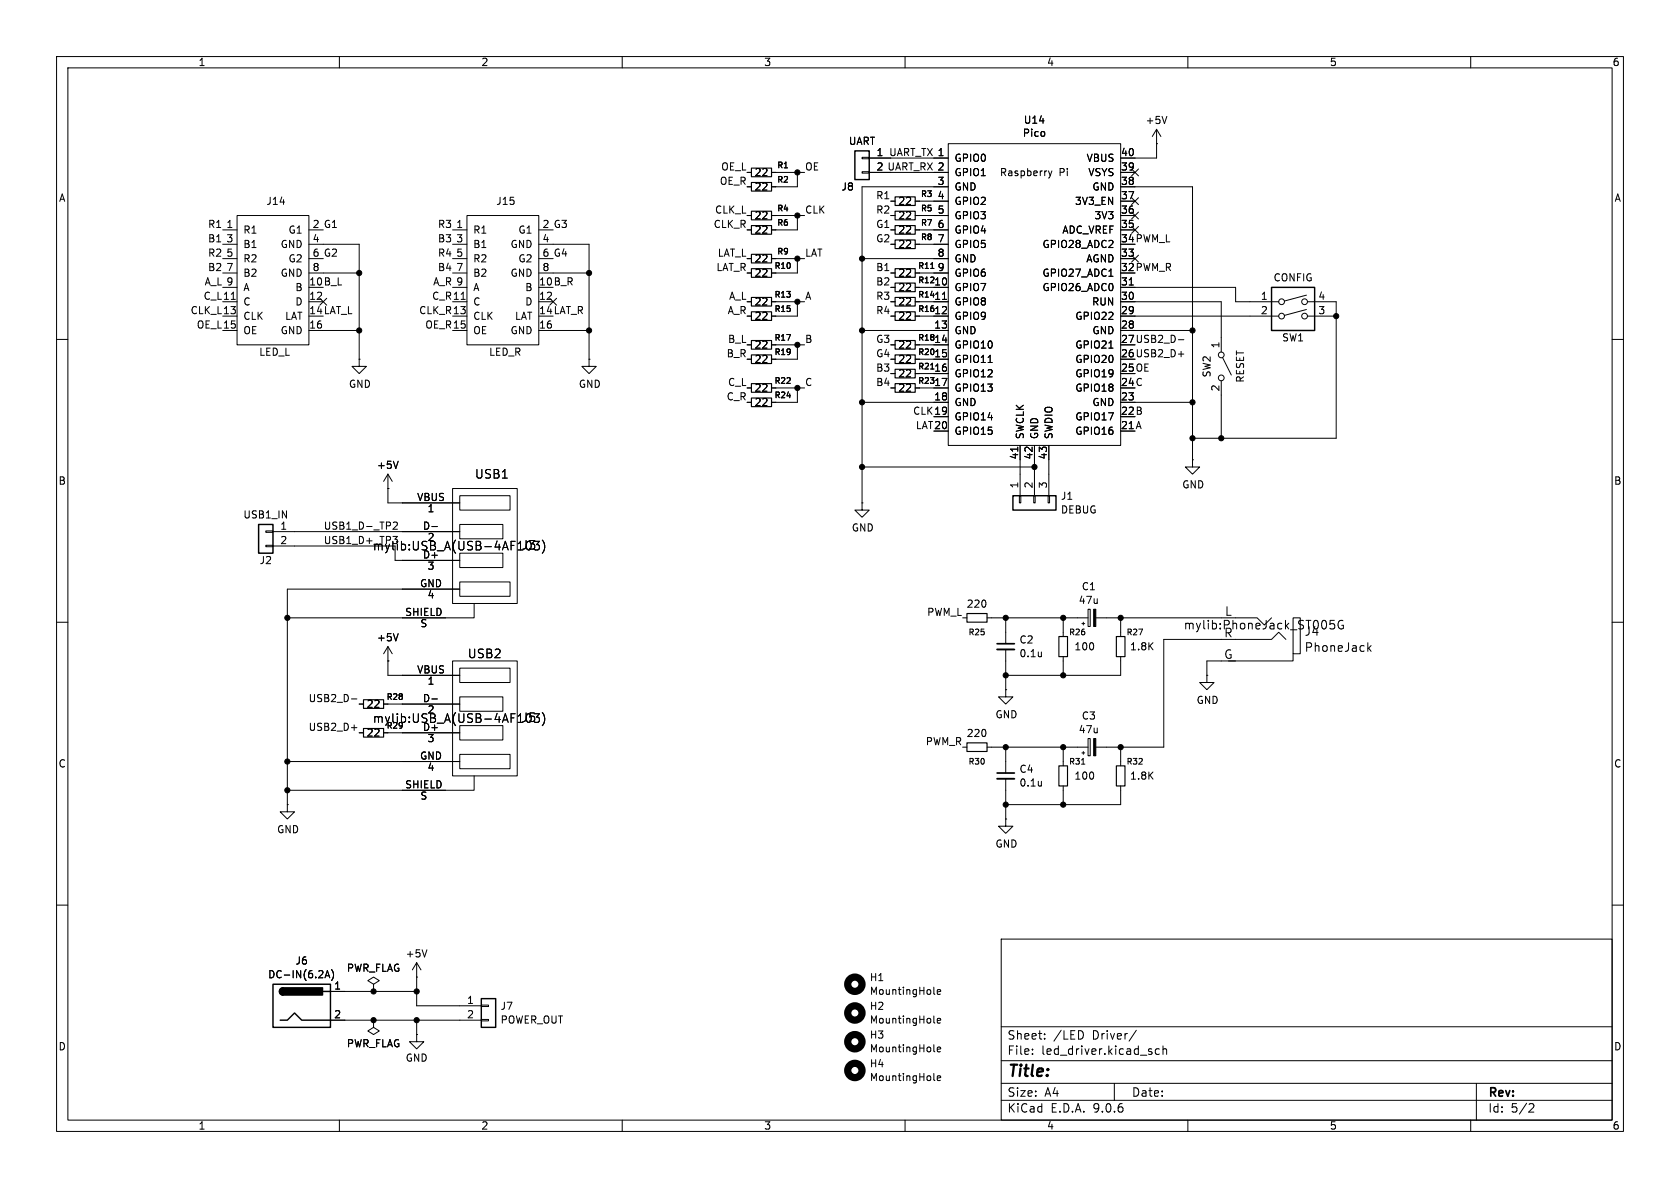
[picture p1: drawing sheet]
<svg xmlns="http://www.w3.org/2000/svg" width="297mm" height="210mm" viewBox="0 0 297 210" stroke-linecap="round" stroke-linejoin="round" font-family="sans-serif">
<g fill="none" stroke="#000" stroke-width=".18">
<path d="M10 10h277v190h-277zM12 12h273v186h-273zM60 10v2M110 10v2M160 10v2M210 10v2M260 10v2M41.9 38.1h12.7v22.9h-12.7zM82.5 38.1h12.7v22.9h-12.7zM132.1 30.5h.7M132.1 33h.7M132.1 38.1h.7"/>
<path d="M136.4 30.5h5.8M136.4 38.1h5.8M141 30.5v2.5h-4.6M141 38.1v2.5h-4.6M152.4 27.8h1.3v.3h-1.3zM152.4 30.4h1.3v.2h-1.3zM153.7 27.9h13.9M153.7 30.5h13.9M157.5 35.6h.7M157.5 38.1h.7M161.8 35.6h5.8M161.8 38.1h5.8"/>
<path d="M167.6 25.4h30.5v53.3h-30.5zM167.6 33h-15.2v55.9M185.4 30.2l.3 .9M185.7 31.1l-.3 .4M186 30.2l-.3 .9M198.1 30.5h2.6M198.1 33h12.7v48.3M198.1 35.6h2.6M198.1 38.1h2.6M200.1 29.9l1.2 1.2M200.1 35l1.2 1.2M200.1 37.5l1.2 1.2"/>
<path d="M201.3 29.9l-1.2 1.2M201.3 35l-1.2 1.2M201.3 37.5l-1.2 1.2M204.5 25.4h.1M204.5 22.9v5h-6.4M204.5 22.9l-.8 1.2M204.5 22.9l.7 1.2M206.3 20.6l-.4 1.2M39.4 40.6h2.5M39.4 43.2h2.5M39.4 45.7h2.5M39.4 48.3h2.5"/>
<path d="M39.4 50.8h2.5M39.4 53.3h2.5M39.4 55.9h2.5M39.4 58.4h2.5M40.9 52.9h.7M54.6 43.2h8.9v20.3M54.6 45.7h2.5M54.6 48.3h8.9M54.6 53.3h2.5M54.6 58.4h8.9M56.5 52.7l1.3 1.2M57.8 52.7l-1.3 1.2"/>
<path d="M80 40.6h2.5M80 43.2h2.5M80 45.7h2.5M80 48.3h2.5M80 50.8h2.5M80 53.3h2.5M80 55.9h2.5M80 58.4h2.5M81.5 52.9h.7M95.2 43.2h8.9v20.3M95.2 45.7h2.6M95.2 48.3h8.9"/>
<path d="M95.2 53.3h2.6M95.2 58.4h8.9M97.2 52.7l1.2 1.2M98.4 52.7l-1.2 1.2M132.1 40.6h.7M132.1 45.7h.7M132.1 48.3h.7M132.1 53.3h.7M132.1 55.9h.7M136.4 45.7h5.8M136.4 53.3h5.8M141 45.7v2.6h-4.6"/>
<path d="M141 53.3v2.6h-4.6M152.4 45.7h15.2M152.4 58.4h15.2M157.5 40.6h.7M157.5 43.2h.7M157.5 48.3h.7M157.5 50.8h.7M157.5 53.3h.7M157.5 55.9h.7M161.8 40.6h5.8M161.8 43.2h5.8M161.8 48.3h5.8"/>
<path d="M161.8 50.8h5.8M161.8 53.3h5.8M161.8 55.9h5.8M164.5 47.5h.6M166.6 52.9h.7M196 48.8h.8M198.1 40.6h2.6M198.1 45.7h2.6M198.1 50.8h20.3v2.5h7.7M198.1 53.3h17.8v8.9M198.1 55.9h28M198.1 58.4h12.7"/>
<path d="M199.6 50.4h.8M200.1 45.1l1.2 1.2M200.1 40l1.2 1.2M201.3 45.1l-1.2 1.2M201.3 40l-1.2 1.2M231 52.2l-3.9 1M231 54.7l-3.9 1.1M231.1 53.3h5.1v24.2h-25.4M231.1 55.9h5.1M10 60h2M63.5 63.5v1.3h1.3l-1.3 1.2-1.3-1.2h1.3M63.5 63.5h.1"/>
<path d="M104.1 63.5v1.3h1.3l-1.3 1.2-1.2-1.2h1.2M104.1 63.5h.1M132.1 61h.7M132.1 63.5h.7M132.1 68.6h.7M132.1 71.1h.7M136.4 61h5.8M136.4 68.6h5.8M141 61v2.5h-4.6M141 68.6v2.5h-4.6M152.4 71.1h15.2M157.5 61h.7"/>
<path d="M157.5 63.5h.7M157.5 66h.7M157.5 68.6h.7M161.8 61h5.8M161.8 63.5h5.8M161.8 66h5.8M161.8 68.6h5.8M164.5 65.2h.6M165.1 73.7h2.5M165.1 76.2h2.5M174.7 64.1h.7M179.9 79v.8"/>
<path d="M180.3 78.7v8.9M182.9 78.7v8.9M185.4 78.7v8.9M196 61.5h.8M198.1 71.1h12.7M208.3 62.6h1M208.3 60.1h1M215.9 67.3v10.2M216.2 63.2l1.5 3.1M285 60h2M47 93.9h1.3v.2h-1.3zM47 96.4h1.3v.2h-1.3z"/>
<path d="M48.3 94h33M48.3 96.5h21.5v2.6h11.5M68.6 86.4h.1M68.6 83.8v5.1h12.7M68.6 83.8l-.8 1.3M68.6 83.8l.7 1.3M69.5 94.8h.8l-.5 .5M69.5 92.4l.5-.1 .3 .3-.8 1h.8M70.4 81.5l-.4 1.3M76.4 93.1h.9M80 86.4h11.4v20.3h-11.4zM81.3 87.6h8.9v2.6h-8.9z"/>
<path d="M81.3 92.7h7.6v2.6h-7.6zM81.3 97.8h7.6v2.5h-7.6zM94.4 95.7h1l-.5 .6 .4 .1 .1 .5-.3 .3h-.5M95.9 95.5a1.75 1.75 0 0 1 0 2.3M152.4 88.9v1.3h1.3l-1.3 1.2-1.3-1.2h1.3M152.4 88.9h.1M152.4 82.6h30.5M180.2 87.6h.3v1.3h-.3zM182.8 87.6h.2v1.3h-.2zM185.3 87.6h.2v1.3h-.2zM210.8 81.3v1.3h1.3l-1.3 1.2-1.3-1.2h1.3M210.8 81.3h.1"/>
<path d="M10 110h2M68.6 116.8h.1M68.6 114.3l-.8 1.3M68.6 114.3l.7 1.3M68.6 114.3v5.1h12.7M70.4 112l-.4 1.3M80 116.8h11.4v20.4h-11.4zM81.3 102.9h8.9v2.5h-8.9zM81.3 118.1h8.9v2.6h-8.9zM81.3 104.1h-30.5v38.1M83.8 106.7v2.5h-33M170.2 109.2h.7"/>
<path d="M174.5 109.2h17.9M177.8 109.2v4.6M177.8 114.8v7.1M184.1 115.3v.8M184.1 116h-.1M188 109.2v3.3M188 116.1v3.3M191.3 110.2h.5M191.5 110v.5M192.4 107.7h.3v3h-.3zM193.7 109.2h22.2M198.1 109.2v3.3"/>
<path d="M198.1 116.1v3.3h-20.3M213.4 119.4v1.3h1.2l-1.2 1.2-1.3-1.2h1.3M213.4 119.4h.1M215.9 113h-10.2v19.1h-12M215.9 116.8h-2.5v2.6M218.4 113h6.4l1.3-1.2 1.2 1.2M218.4 109.2h3.8l1.3 1.3 1.3-1.3M228.6 109.2h1.3v6.4h-1.3zM228.6 115.6v1.2h-11.4M235.9 109.7h-.7l-.1 .7 .2-.2 .5 .1 .2 .2-.1 .5-.2 .2-.6-.2M237.4 109.7a.75 .75 0 0 0-.9 .6 .75 .75 0 0 0 .6 .9l.4-.2v-.5h-.3M241.8 113.6v1.5"/>
<path d="M242 114.6l.4 .5M242.4 114.1l-.6 .6M285 110h2M50.8 134.6h30.5M62.1 123.6h1M62.1 128.6h1M63.5 124.5h.8M63.5 129.5h.8M67.8 124.5h13.5M67.8 129.5h13.5M76.4 123.6h.9M81.3 123.2h7.6v2.5h-7.6z"/>
<path d="M81.3 128.3h7.6v2.5h-7.6zM81.3 133.4h8.9v2.5h-8.9zM83.8 137.2v2.5h-33M94.4 126.2h1l-.5 .6 .4 .1 .1 .5-.3 .3h-.5M95.9 126a1.75 1.75 0 0 1 0 2.3M170.2 132.1h.7M174.5 132.1h17.9M177.8 121.9v1.3h1.3l-1.3 1.3-1.3-1.3h1.3M177.8 121.9h.1M177.8 132.1v4.6M177.8 137.7v7.1M184.1 138.1v.9"/>
<path d="M184.1 138.8l-.1 .1M188 132.1v3.3M188 138.9v3.3M191.2 135.1h.6M191.3 133.1h.5M191.5 132.8v.6M192.4 130.6h.3v3h-.3zM198.1 132.1v3.3M198.1 138.9v3.3h-20.3M50.8 142.2v1.3h1.3l-1.3 1.3-1.3-1.3h1.3M50.8 142.2h.1M177.8 144.8v1.3h1.3l-1.3 1.2-1.3-1.2h1.3"/>
<path d="M177.8 144.8h.1M10 160h2M57.5 172.8l.4-1.2 .4 1.2M57.6 172.5h.6M58.4 175.3h15.3M58.6 171.4a1.47 1.47 0 0 1 .1 1.9M66 174l1.1-.6-1.1-.7-1 .7 1 .6v1.3M66 175.3h.1M73.7 172.7h.1M73.7 170.2v7.6h11.4M73.7 170.2l-.8 1.3M73.7 170.2l.7 1.3"/>
<path d="M75.5 167.9l-.4 1.3M85.1 177.7h1.3v.2h-1.3zM165.1 175.6l.2 .2M165.7 175.4l.6-.2-.1-.2-.3-.1-.2 .2 .1 .6h.4M177 166h108v32h-108zM285 160h2M58.4 180.3h26.7M60 198v2M66 180.3v1.3l1.1 .6-1.1 .7-1-.7 1-.6M66 180.3h.1M73.7 182.9v1.3h1.2l-1.2 1.2-1.3-1.2h1.3M73.7 182.9h.1"/>
<path d="M73.7 180.3v2.6M85.1 180.2h1.3v.3h-1.3zM110 198v2M160 198v2M165.1 190.8l.2 .2M165.1 180.7l.2 .2M165.1 185.8l.2 .1M165.7 190.6l.6-.1-.1-.3h-.3l-.2 .2 .1 .6h.4M165.7 180.4l.6-.1-.1-.2-.3-.1-.2 .2 .1 .6h.4M165.7 185.5l.6-.1-.1-.2-.3-.1-.2 .2 .1 .6h.4M177 194.5h108M177 191.5h108"/>
<path d="M177 187.5h108M177 181.5h108M182.5 186.3v.1M182.5 185.5v.1M184.7 183.6v.1M184.7 182.8v.1M191.5 182.6v.7M197 191.5v3M200.9 182.1l-1.3 2M205 185.5l-.5-.1-.3 .3v.4l.2 .2h.6M205.6 185.5l.2-.1 .4 .1v.9M205.6 184.9v1.5"/>
<path d="M210 198v2M260 198v2M261 191.5v6.5M270.5 195.1l.5 .1 .2 .3-1 1.1h1"/>
<circle cx="226.6" cy="53.3" r=".51"/>
<circle cx="226.6" cy="55.9" r=".51"/>
<circle cx="230.6" cy="55.9" r=".51"/>
<circle cx="230.6" cy="53.3" r=".51"/>
<circle cx="215.9" cy="66.8" r=".51"/>
<circle cx="215.9" cy="62.7" r=".51"/>
</g>
<g fill="none" stroke="#000" stroke-width=".2">
<path d="M132.8 37.3h3.6v1.6h-3.6zM132.8 39.9h3.6v1.5h-3.6zM132.8 29.7h3.6v1.5h-3.6zM132.8 32.3h3.6v1.5h-3.6zM158.2 34.8h3.6v1.5h-3.6zM158.2 37.3h3.6v1.6h-3.6zM158.2 39.9h3.6v1.5h-3.6zM132.8 47.5h3.6v1.5h-3.6zM132.8 45h3.6v1.5h-3.6zM132.8 52.6h3.6v1.5h-3.6zM132.8 55.1h3.6v1.5h-3.6zM158.2 47.5h3.6v1.5h-3.6z"/>
<path d="M158.2 52.6h3.6v1.5h-3.6zM158.2 42.4h3.6v1.5h-3.6zM158.2 50h3.6v1.6h-3.6zM158.2 55.1h3.6v1.5h-3.6zM132.8 62.7h3.6v1.6h-3.6zM132.8 70.4h3.6v1.5h-3.6zM132.8 67.8h3.6v1.5h-3.6zM132.8 60.2h3.6v1.5h-3.6zM158.2 67.8h3.6v1.5h-3.6zM158.2 65.3h3.6v1.5h-3.6zM158.2 62.7h3.6v1.6h-3.6zM158.2 60.2h3.6v1.5h-3.6z"/>
<path d="M170.9 108.5h3.6v1.5h-3.6zM187.2 112.5h1.5v3.6h-1.5zM197.4 112.5h1.5v3.6h-1.5zM64.3 123.7h3.5v1.5h-3.5zM64.3 128.8h3.5v1.5h-3.5zM170.9 131.3h3.6v1.5h-3.6zM187.2 135.4h1.5v3.5h-1.5zM197.4 135.4h1.5v3.5h-1.5z"/>
</g>
<g fill="#000" stroke="#000" stroke-width=".18">
<path d="M193.3 107.7h.4v3h-.4zM193.3 130.6h.4v3h-.4z"/>
<circle cx="141" cy="38.1" r=".46"/>
<circle cx="141" cy="30.5" r=".46"/>
<circle cx="63.5" cy="48.3" r=".46"/>
<circle cx="63.5" cy="58.4" r=".46"/>
<circle cx="104.1" cy="58.4" r=".46"/>
<circle cx="104.1" cy="48.3" r=".46"/>
<circle cx="141" cy="53.3" r=".46"/>
<circle cx="141" cy="45.7" r=".46"/>
<circle cx="152.4" cy="45.7" r=".46"/>
<circle cx="152.4" cy="58.4" r=".46"/>
<circle cx="210.8" cy="58.4" r=".46"/>
<circle cx="236.2" cy="55.9" r=".46"/>
<circle cx="141" cy="61" r=".46"/>
<circle cx="141" cy="68.6" r=".46"/>
<circle cx="152.4" cy="71.1" r=".46"/>
<circle cx="210.8" cy="77.5" r=".46"/>
<circle cx="210.8" cy="71.1" r=".46"/>
<circle cx="215.9" cy="77.5" r=".46"/>
<circle cx="152.4" cy="82.6" r=".46"/>
<circle cx="182.9" cy="82.6" r=".46"/>
<circle cx="50.8" cy="109.2" r=".46"/>
<circle cx="177.8" cy="119.4" r=".46"/>
<circle cx="177.8" cy="109.2" r=".46"/>
<circle cx="188" cy="109.2" r=".46"/>
<circle cx="188" cy="119.4" r=".46"/>
<circle cx="198.1" cy="109.2" r=".46"/>
<circle cx="50.8" cy="134.6" r=".46"/>
<circle cx="50.8" cy="139.7" r=".46"/>
<circle cx="177.8" cy="132.1" r=".46"/>
<circle cx="188" cy="132.1" r=".46"/>
<circle cx="198.1" cy="132.1" r=".46"/>
<circle cx="177.8" cy="142.2" r=".46"/>
<circle cx="188" cy="142.2" r=".46"/>
<circle cx="66" cy="175.3" r=".46"/>
<circle cx="73.7" cy="175.3" r=".46"/>
<circle cx="66" cy="180.3" r=".46"/>
<circle cx="73.7" cy="180.3" r=".46"/>
</g>
<path d="M151.1 26.7h2.6v5.1h-2.6zM224.8 50.8h7.6v7.6h-7.6zM45.7 92.7h2.6v5.1h-2.6zM179.1 87.6h7.6v2.6h-7.6zM48.3 174h10.1v7.6h-10.1zM50 174.6a.64 .64 0 0 0-.6 .7 .64 .64 0 0 0 .6 .6M57.1 175.3h1.3M85.1 176.5h2.5v5.1h-2.5zM49.5 180.3h1.3l1.3-1.2 1.2 1.2h5.1" fill="none" stroke="#000" stroke-width=".25"/>
<path d="M176.3 113.8h3M176.3 136.7h3" fill="none" stroke="#000" stroke-width=".3"/>
<path d="M176.3 114.8h3M176.3 137.7h3" fill="none" stroke="#000" stroke-width=".33"/>
<g fill="none" stroke="#000" stroke-width="1.3">
<circle cx="151.1" cy="174" r="1.27"/>
<circle cx="151.1" cy="179.1" r="1.27"/>
<circle cx="151.1" cy="189.2" r="1.27"/>
<circle cx="151.1" cy="184.1" r="1.27"/>
</g>
<path d="M49.6 174.8l.4-.2v1.3a.63 .63 0 0 1-.5-.4 .63 .63 0 0 1 .1-.7zM50 174.6h7v1.3h-7z" fill="#000" stroke="#000" stroke-width=".25"/>
<text font-size="2.8" x="178" y="190.9">Title:</text>
<g font-size="2.1">
<text x="83.9" y="84.8">USB1</text>
<text x="65.8" y="97.5">mylib:USB_A(USB-4AF103)J3</text>
<text x="209.2" y="111.5">mylib:PhoneJack_ST005G</text>
<text x="216.3" y="112.8">R</text>
<text x="216.5" y="109">L</text>
<text x="230.6" y="112.6">J4</text>
<text x="82.6" y="116.6">USB2</text>
<text x="216.3" y="116.6">G</text>
<text x="230.6" y="115.4">PhoneJack</text>
<text x="65.8" y="128">mylib:USB_A(USB-4AF103)J5</text>
<text x="178" y="184">Sheet:</text>
<text x="186.2" y="184">/LED</text>
<text x="193.2" y="184">Driver/</text>
<text x="178" y="186.7">File:</text>
<text x="184.1" y="186.7">led_driver.kicad_sch</text>
<text x="178" y="196.9">KiCad</text>
<text x="178" y="194.1">Size:</text>
<text x="184.7" y="194.1">A4</text>
<text x="185.7" y="196.9">E.D.A.</text>
<text x="193.3" y="196.9">9.0.6</text>
<text x="200" y="194.1">Date:</text>
<text x="263" y="194.3">Rev:</text>
<text x="263" y="196.9">Id:</text>
<text x="267.1" y="196.9">5/2</text>
</g>
<g font-size="1.8">
<text x="35" y="11.9">1</text>
<text x="85" y="11.9">2</text>
<text x="135" y="11.9">3</text>
<text x="185" y="11.9">4</text>
<text x="235" y="11.9">5</text>
<text x="285" y="11.9">6</text>
<text x="180.9" y="22.1">U14</text>
<text x="202.4" y="22.1">+5V</text>
<text x="150" y="25.8">UART</text>
<text x="154.9" y="27.7">1</text>
<text x="157.1" y="27.7">UART_TX 1</text>
<text x="165.7" y="27.7">1</text>
<text x="168.7" y="28.8">GPIO0</text>
<text x="180.7" y="24.4">Pico</text>
<text x="192" y="28.8">VBUS</text>
<text x="198.1" y="27.7">40</text>
<text x="10.3" y="35.9">A</text>
<text x="127.2" y="32.8">OE_R</text>
<text x="127.4" y="30.2">OE_L</text>
<text x="133.3" y="31.3">22</text>
<text x="133.3" y="33.9">22</text>
<text x="142.2" y="30.2">OE</text>
<text x="148.7" y="33.9">J8</text>
<text x="154.8" y="35.3">R1</text>
<text x="154.9" y="30.2">2 UART_RX 2</text>
<text x="154.9" y="30.2">2</text>
<text x="165.7" y="32.8">3</text>
<text x="165.7" y="35.3">4</text>
<text x="165.7" y="30.2">2</text>
<text x="168.7" y="31.3">GPIO1</text>
<text x="168.7" y="33.9">GND</text>
<text x="176.7" y="31.3">Raspberry</text>
<text x="187.2" y="31.3">Pi</text>
<text x="192.3" y="31.3">VSYS</text>
<text x="193" y="33.9">GND</text>
<text x="198.1" y="30.2">39</text>
<text x="198.1" y="32.8">38</text>
<text x="198.1" y="35.3">37</text>
<text x="285.3" y="35.9">A</text>
<text x="36.7" y="40.4">R1</text>
<text x="39.9" y="40.4">1</text>
<text x="42.9" y="41.5">R1</text>
<text x="47" y="36.4">J14</text>
<text x="50.9" y="41.5">G1</text>
<text x="55.2" y="40.4">2 G1</text>
<text x="77.3" y="40.4">R3</text>
<text x="80.6" y="40.4">1</text>
<text x="83.6" y="41.5">R1</text>
<text x="87.6" y="36.4">J15</text>
<text x="91.6" y="41.5">G1</text>
<text x="95.8" y="40.4">2 G3</text>
<text x="126.1" y="40.4">CLK_R</text>
<text x="126.3" y="37.8">CLK_L</text>
<text x="133.3" y="39">22</text>
<text x="133.3" y="41.5">22</text>
<text x="142.2" y="37.8">CLK</text>
<text x="154.8" y="40.4">G1</text>
<text x="154.8" y="37.8">R2</text>
<text x="158.7" y="36.4">22</text>
<text x="158.7" y="39">22</text>
<text x="158.7" y="41.5">22</text>
<text x="165.7" y="37.8">5</text>
<text x="165.7" y="40.4">6</text>
<text x="168.7" y="36.4">GPIO2</text>
<text x="168.7" y="39">GPIO3</text>
<text x="168.7" y="41.5">GPIO4</text>
<text x="187.7" y="41.5">ADC_VREF</text>
<text x="189.9" y="36.4">3V3_EN</text>
<text x="193.4" y="39">3V3</text>
<text x="198.1" y="37.8">36</text>
<text x="198.1" y="40.4">35</text>
<text x="36.7" y="48">B2</text>
<text x="36.7" y="42.9">B1</text>
<text x="36.7" y="45.5">R2</text>
<text x="39.9" y="42.9">3</text>
<text x="39.9" y="45.5">5</text>
<text x="42.9" y="44">B1</text>
<text x="42.9" y="46.6">R2</text>
<text x="49.5" y="44">GND</text>
<text x="50.9" y="46.6">G2</text>
<text x="55.2" y="42.9">4</text>
<text x="55.2" y="45.5">6 G2</text>
<text x="77.3" y="48">B4</text>
<text x="77.3" y="42.9">B3</text>
<text x="77.3" y="45.5">R4</text>
<text x="80.6" y="42.9">3</text>
<text x="80.6" y="45.5">5</text>
<text x="83.6" y="44">B1</text>
<text x="83.6" y="46.6">R2</text>
<text x="90.2" y="44">GND</text>
<text x="91.6" y="46.6">G2</text>
<text x="95.8" y="42.9">4</text>
<text x="95.8" y="45.5">6 G4</text>
<text x="126.6" y="48">LAT_R</text>
<text x="126.8" y="45.5">LAT_L</text>
<text x="133.3" y="46.6">22</text>
<text x="142.2" y="45.5">LAT</text>
<text x="154.8" y="42.9">G2</text>
<text x="154.8" y="48">B1</text>
<text x="158.7" y="44">22</text>
<text x="165.7" y="42.9">7</text>
<text x="165.7" y="45.5">8</text>
<text x="168.7" y="44">GPIO5</text>
<text x="168.7" y="46.6">GND</text>
<text x="184.2" y="44">GPIO28_ADC2</text>
<text x="191.9" y="46.6">AGND</text>
<text x="198.1" y="42.9">34 PWM_L</text>
<text x="198.1" y="45.5">33</text>
<text x="198.1" y="42.9">34</text>
<text x="35.9" y="53.1">C_L11</text>
<text x="36.1" y="50.5">A_L 9</text>
<text x="39.9" y="48">7</text>
<text x="42.9" y="49.1">B2</text>
<text x="42.9" y="51.7">A</text>
<text x="49.5" y="49.1">GND</text>
<text x="52.1" y="51.7">B</text>
<text x="54.6" y="50.5">10 B_L</text>
<text x="54.6" y="53.1">12</text>
<text x="55.2" y="48">8</text>
<text x="76.3" y="53.1">C_R11</text>
<text x="76.5" y="50.5">A_R 9</text>
<text x="80.6" y="48">7</text>
<text x="83.6" y="49.1">B2</text>
<text x="83.6" y="51.7">A</text>
<text x="90.2" y="49.1">GND</text>
<text x="92.8" y="51.7">B</text>
<text x="95.2" y="50.5">10 B_R</text>
<text x="95.2" y="53.1">12</text>
<text x="95.8" y="48">8</text>
<text x="128.8" y="53.1">A_L</text>
<text x="133.3" y="49.1">22</text>
<text x="142.2" y="53.1">A</text>
<text x="154.8" y="50.5">B2</text>
<text x="154.8" y="53.1">R3</text>
<text x="158.7" y="49.1">22</text>
<text x="158.7" y="51.7">22</text>
<text x="165.1" y="50.5">10</text>
<text x="165.1" y="53.1">11</text>
<text x="165.7" y="48">9</text>
<text x="168.7" y="49.1">GPIO6</text>
<text x="168.7" y="51.7">GPIO7</text>
<text x="184.2" y="49.1">GPIO27_ADC1</text>
<text x="184.2" y="51.7">GPIO26_ADC0</text>
<text x="198.1" y="48">32 PWM_R</text>
<text x="198.1" y="50.5">31</text>
<text x="198.1" y="53.1">30</text>
<text x="198.1" y="48">32</text>
<text x="222.8" y="53.1">1</text>
<text x="225.1" y="49.9">CONFIG</text>
<text x="233" y="53.1">4</text>
<text x="33.6" y="55.6">CLK_L 13</text>
<text x="34.7" y="58.2">OE_L15</text>
<text x="42.9" y="54.2">C</text>
<text x="42.9" y="56.7">CLK</text>
<text x="42.9" y="59.3">OE</text>
<text x="49.5" y="59.3">GND</text>
<text x="50.3" y="56.7">LAT</text>
<text x="52.1" y="54.2">D</text>
<text x="54.6" y="55.6">14 LAT_L</text>
<text x="54.6" y="58.2">16</text>
<text x="74" y="55.6">CLK_R13</text>
<text x="75.1" y="58.2">OE_R15</text>
<text x="83.6" y="54.2">C</text>
<text x="83.6" y="56.7">CLK</text>
<text x="83.6" y="59.3">OE</text>
<text x="90.2" y="59.3">GND</text>
<text x="90.9" y="56.7">LAT</text>
<text x="92.8" y="54.2">D</text>
<text x="95.2" y="55.6">14 LAT_R</text>
<text x="95.2" y="58.2">16</text>
<text x="128.6" y="55.6">A_R</text>
<text x="133.3" y="54.2">22</text>
<text x="133.3" y="56.7">22</text>
<text x="154.8" y="55.6">R4</text>
<text x="158.7" y="54.2">22</text>
<text x="158.7" y="56.7">22</text>
<text x="165.1" y="55.6">12</text>
<text x="165.1" y="58.2">13</text>
<text x="168.7" y="54.2">GPIO8</text>
<text x="168.7" y="56.7">GPIO9</text>
<text x="168.7" y="59.3">GND</text>
<text x="190" y="56.7">GPIO22</text>
<text x="193" y="54.2">RUN</text>
<text x="193" y="59.3">GND</text>
<text x="198.1" y="55.6">29</text>
<text x="198.1" y="58.2">28</text>
<text x="222.8" y="55.6">2</text>
<text x="233" y="55.6">3</text>
<text x="45.7" y="63.1">LED_L</text>
<text x="86.4" y="63.1">LED_R</text>
<text x="128.4" y="63.2">B_R</text>
<text x="128.6" y="60.7">B_L</text>
<text x="133.3" y="64.4">22</text>
<text x="133.3" y="61.8">22</text>
<text x="142.2" y="60.7">B</text>
<text x="154.8" y="63.2">G4</text>
<text x="154.8" y="65.8">B3</text>
<text x="154.8" y="60.7">G3</text>
<text x="158.7" y="64.4">22</text>
<text x="158.7" y="61.8">22</text>
<text x="165.1" y="60.7">14</text>
<text x="165.1" y="63.2">15</text>
<text x="165.1" y="65.8">16</text>
<text x="168.7" y="61.8">GPIO10</text>
<text x="168.7" y="64.4">GPIO11</text>
<text x="190" y="61.8">GPIO21</text>
<text x="190" y="64.4">GPIO20</text>
<text x="198.1" y="60.7">27 USB2_D-</text>
<text x="198.1" y="63.2">26 USB2_D+</text>
<text x="198.1" y="65.8">25 OE</text>
<text x="198.1" y="60.7">27</text>
<text x="198.1" y="63.2">26</text>
<text x="198.1" y="65.8">25</text>
<text x="215.6" y="61.7" transform="rotate(-90 215.6 61.7)">1</text>
<text x="226.6" y="60.6">SW1</text>
<text x="61.6" y="68.8">GND</text>
<text x="102.2" y="68.8">GND</text>
<text x="128.4" y="70.9">C_R</text>
<text x="128.6" y="68.3">C_L</text>
<text x="133.3" y="72">22</text>
<text x="133.3" y="69.4">22</text>
<text x="142.2" y="68.3">C</text>
<text x="154.8" y="68.3">B4</text>
<text x="158.7" y="69.4">22</text>
<text x="158.7" y="66.9">22</text>
<text x="165.1" y="68.3">17</text>
<text x="165.1" y="70.9">18</text>
<text x="168.7" y="66.9">GPIO12</text>
<text x="168.7" y="69.4">GPIO13</text>
<text x="168.7" y="72">GND</text>
<text x="190" y="66.9">GPIO19</text>
<text x="190" y="69.4">GPIO18</text>
<text x="193" y="72">GND</text>
<text x="198.1" y="68.3">24 C</text>
<text x="198.1" y="70.9">23</text>
<text x="198.1" y="68.3">24</text>
<text x="214.2" y="66.8" transform="rotate(-90 214.2 66.8)">SW2</text>
<text x="215.6" y="69.3" transform="rotate(-90 215.6 69.3)">2</text>
<text x="220.1" y="67.7" transform="rotate(-90 220.1 67.7)">RESET</text>
<text x="161.3" y="73.4">CLK19</text>
<text x="161.8" y="75.9">LAT20</text>
<text x="165.1" y="73.4">19</text>
<text x="165.1" y="75.9">20</text>
<text x="168.7" y="74.5">GPIO14</text>
<text x="168.7" y="77.1">GPIO15</text>
<text x="181.2" y="77.7" transform="rotate(-90 181.2 77.7)">SWCLK</text>
<text x="183.7" y="77.7" transform="rotate(-90 183.7 77.7)">GND</text>
<text x="186.3" y="77.7" transform="rotate(-90 186.3 77.7)">SWDIO</text>
<text x="190" y="74.5">GPIO17</text>
<text x="190" y="77.1">GPIO16</text>
<text x="198.1" y="73.4">22 B</text>
<text x="198.1" y="75.9">21 A</text>
<text x="198.1" y="73.4">22</text>
<text x="198.1" y="75.9">21</text>
<text x="66.5" y="83.1">+5V</text>
<text x="180.1" y="81.3" transform="rotate(-90 180.1 81.3)">41</text>
<text x="182.6" y="81.3" transform="rotate(-90 182.6 81.3)">42</text>
<text x="185.2" y="81.3" transform="rotate(-90 185.2 81.3)">43</text>
<text x="10.3" y="85.9">B</text>
<text x="73.6" y="88.6">VBUS</text>
<text x="180.1" y="86.4" transform="rotate(-90 180.1 86.4)">1</text>
<text x="182.6" y="86.4" transform="rotate(-90 182.6 86.4)">2</text>
<text x="185.2" y="86.4" transform="rotate(-90 185.2 86.4)">3</text>
<text x="187.5" y="88.6">J1</text>
<text x="208.9" y="86.5">GND</text>
<text x="285.3" y="85.9">B</text>
<text x="42.9" y="91.9">USB1_IN</text>
<text x="49.5" y="93.7">1</text>
<text x="57.1" y="93.7">USB1_D-_TP2</text>
<text x="74.7" y="93.7">D-</text>
<text x="75.5" y="90.9">1</text>
<text x="75.5" y="96">2</text>
<text x="150.5" y="94.2">GND</text>
<text x="187.5" y="91">DEBUG</text>
<text x="45.8" y="99.9">J2</text>
<text x="49.5" y="96.3">2</text>
<text x="57.1" y="96.3">USB1_D+_TP3</text>
<text x="74.7" y="98.8">D+</text>
<text x="75.5" y="101">3</text>
<text x="74.2" y="103.9">GND</text>
<text x="75.5" y="106.1">4</text>
<text x="170.8" y="107.6">220</text>
<text x="190.6" y="107">47u</text>
<text x="191.2" y="104.5">C1</text>
<text x="66.5" y="113.6">+5V</text>
<text x="71.5" y="109">SHIELD</text>
<text x="74.2" y="111.2">S</text>
<text x="163.8" y="109">PWM_L</text>
<text x="180.1" y="114">C2</text>
<text x="73.6" y="119.1">VBUS</text>
<text x="180.1" y="116.4">0.1u</text>
<text x="189.9" y="115.2">100</text>
<text x="199.7" y="115.2">1.8K</text>
<text x="54.5" y="124.2">USB2_D-</text>
<text x="64.7" y="125.3">22</text>
<text x="74.7" y="124.2">D-</text>
<text x="75.5" y="121.4">1</text>
<text x="211.5" y="124.6">GND</text>
<text x="54.5" y="129.3">USB2_D+</text>
<text x="64.7" y="130.4">22</text>
<text x="74.7" y="129.3">D+</text>
<text x="75.5" y="126.4">2</text>
<text x="75.5" y="131.5">3</text>
<text x="163.6" y="131.8">PWM_R</text>
<text x="170.8" y="130.5">220</text>
<text x="175.9" y="127.2">GND</text>
<text x="190.6" y="129.8">47u</text>
<text x="191.2" y="127.4">C3</text>
<text x="10.3" y="135.9">C</text>
<text x="74.2" y="134.4">GND</text>
<text x="75.5" y="136.6">4</text>
<text x="180.1" y="136.8">C4</text>
<text x="285.3" y="135.9">C</text>
<text x="71.5" y="139.4">SHIELD</text>
<text x="74.2" y="141.7">S</text>
<text x="180.1" y="139.2">0.1u</text>
<text x="189.9" y="138">100</text>
<text x="199.7" y="138">1.8K</text>
<text x="48.9" y="147.5">GND</text>
<text x="175.9" y="150">GND</text>
<text x="47.3" y="173.1">DC-IN(6.2A)</text>
<text x="52.1" y="170.7">J6</text>
<text x="61.2" y="172">PWR_FLAG</text>
<text x="71.6" y="169.5">+5V</text>
<text x="153.7" y="173.6">H1</text>
<text x="59" y="175">1</text>
<text x="82.5" y="177.5">1</text>
<text x="88.4" y="178.7">J7</text>
<text x="153.7" y="178.7">H2</text>
<text x="153.7" y="176.1">MountingHole</text>
<text x="10.3" y="185.9">D</text>
<text x="59" y="180.1">2</text>
<text x="61.2" y="185.3">PWR_FLAG</text>
<text x="82.5" y="180.1">2</text>
<text x="88.4" y="181.1">POWER_OUT</text>
<text x="153.7" y="181.1">MountingHole</text>
<text x="153.7" y="183.8">H3</text>
<text x="285.3" y="185.9">D</text>
<text x="71.6" y="187.9">GND</text>
<text x="153.7" y="188.9">H4</text>
<text x="153.7" y="191.3">MountingHole</text>
<text x="153.7" y="186.2">MountingHole</text>
<text x="35" y="199.9">1</text>
<text x="85" y="199.9">2</text>
<text x="135" y="199.9">3</text>
<text x="185" y="199.9">4</text>
<text x="235" y="199.9">5</text>
<text x="285" y="199.9">6</text>
</g>
<g font-size="1.4">
<text x="137.3" y="29.9">R1</text>
<text x="137.3" y="32.5">R2</text>
<text x="162.7" y="35">R3</text>
<text x="137.3" y="37.6">R4</text>
<text x="137.3" y="40.1">R6</text>
<text x="162.7" y="37.6">R5</text>
<text x="162.7" y="40.1">R7</text>
<text x="136.8" y="47.7">R10</text>
<text x="137.3" y="45.2">R9</text>
<text x="162.2" y="47.7">R11</text>
<text x="162.7" y="42.6">R8</text>
<text x="136.8" y="52.8">R13</text>
<text x="162.2" y="52.8">R14</text>
<text x="162.2" y="50.3">R12</text>
<text x="136.8" y="55.3">R15</text>
<text x="162.2" y="55.3">R16</text>
<text x="136.8" y="63">R19</text>
<text x="136.8" y="60.4">R17</text>
<text x="162.2" y="65.5">R21</text>
<text x="162.2" y="63">R20</text>
<text x="162.2" y="60.4">R18</text>
<text x="136.8" y="70.6">R24</text>
<text x="136.8" y="68">R22</text>
<text x="162.2" y="68">R23</text>
<text x="171.1" y="112.5">R25</text>
<text x="188.9" y="112.5">R26</text>
<text x="199.1" y="112.5">R27</text>
<text x="68.2" y="123.9">R28</text>
<text x="68.2" y="129">R29</text>
<text x="171.1" y="135.4">R30</text>
<text x="188.9" y="135.4">R31</text>
<text x="199.1" y="135.4">R32</text>
</g>
</svg>
